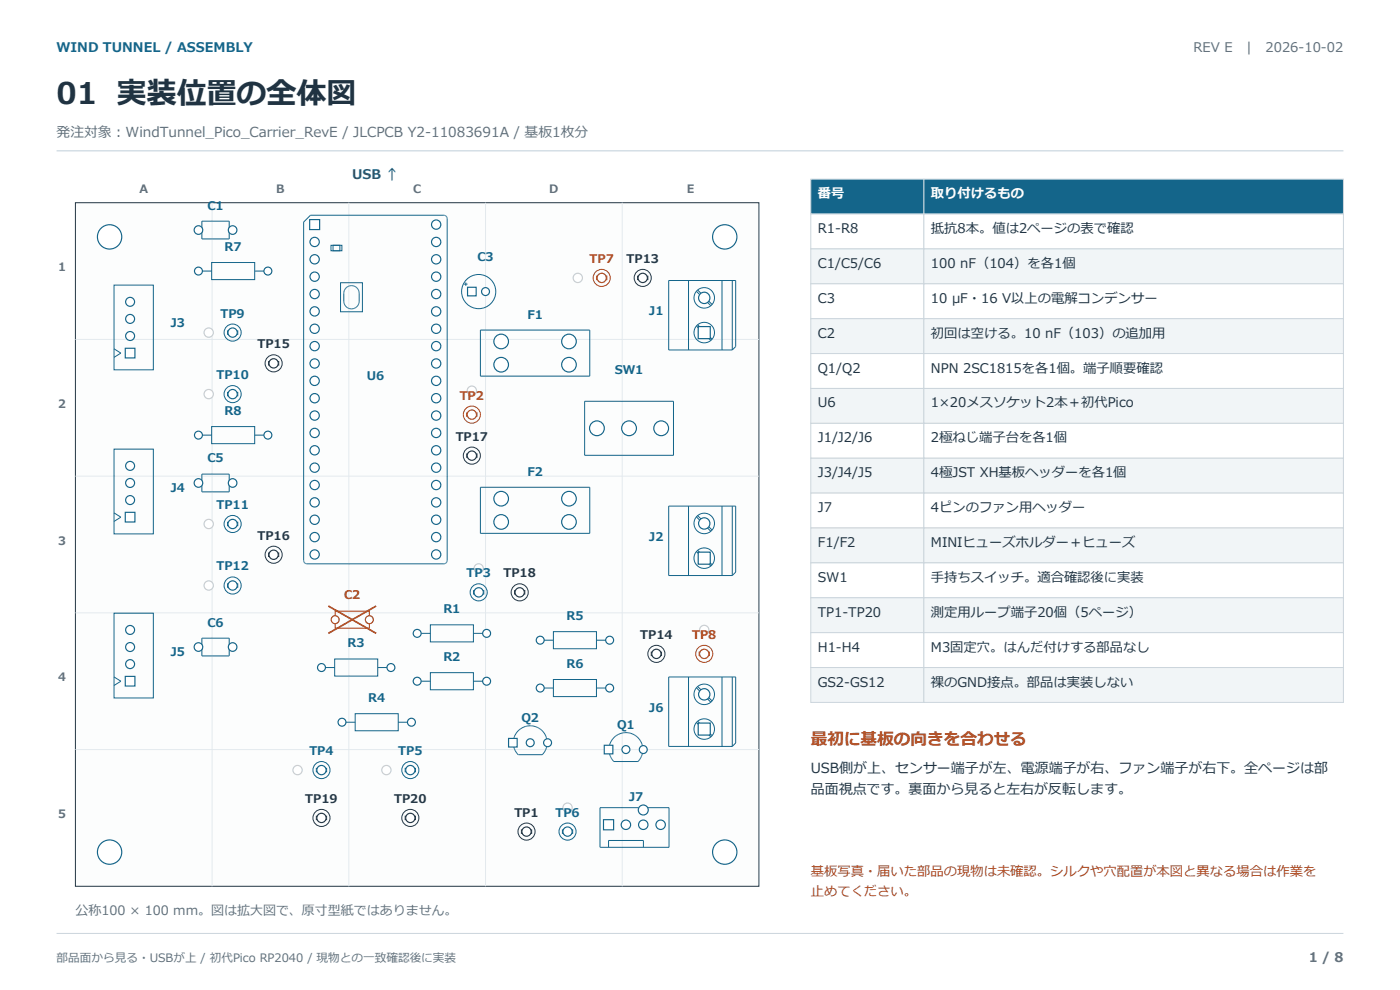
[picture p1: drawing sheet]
<svg xmlns="http://www.w3.org/2000/svg" width="297mm" height="210mm" viewBox="0 0 297 210" stroke-linecap="round" stroke-linejoin="round" font-family="sans-serif">
<path d="M12 32h273" fill="none" stroke="#bfcfd9" stroke-width=".21"/>
<path d="M16 43h145v145h-145z" fill-rule="evenodd" fill="#fcfdfd" stroke="#263743" stroke-width=".21"/>
<path d="M45 43v145M74 43v145M103 43v145M132 43v145M16 72h145M16 101h145M16 130h145M16 159h145" fill="none" stroke="#e4eaee" stroke-width=".21"/>
<path d="M42.8 46.9h5.8v3.8h-5.8z" fill="none" stroke="#14658a" stroke-width=".21"/>
<g fill="#fff" stroke="#14658a" stroke-width=".25">
<circle cx="42.1" cy="48.8" r=".91"/>
<circle cx="49.3" cy="48.8" r=".91"/>
</g>
<path d="M71.1 129.6h7.2v3.7h-7.2z" fill="none" stroke="#9c5900" stroke-width=".21"/>
<g fill="#fff" stroke="#9c5900" stroke-width=".25">
<circle cx="71.1" cy="131.4" r=".84"/>
<circle cx="78.3" cy="131.4" r=".84"/>
</g>
<path d="M69.7 128.5l10.1 5.9M79.8 128.5l-10.1 5.9" fill="none" stroke="#9c5900" stroke-width=".35"/>
<g fill="none" stroke="#14658a" stroke-width=".21">
<path d="M98.8 59.9v.7M98.5 60.3h.7"/>
<circle cx="101.5" cy="61.8" r="3.6"/>
</g>
<g fill="#fff" stroke="#14658a" stroke-width=".25">
<path d="M99.2 60.9h1.8v1.9h-1.8z" fill-rule="evenodd"/>
<circle cx="103" cy="61.8" r=".84"/>
</g>
<path d="M42.8 100.6h5.8v3.7h-5.8z" fill="none" stroke="#14658a" stroke-width=".21"/>
<g fill="#fff" stroke="#14658a" stroke-width=".25">
<circle cx="42.1" cy="102.4" r=".91"/>
<circle cx="49.3" cy="102.4" r=".91"/>
</g>
<path d="M42.8 135.4h5.8v3.7h-5.8z" fill="none" stroke="#14658a" stroke-width=".21"/>
<g fill="#fff" stroke="#14658a" stroke-width=".25">
<circle cx="42.1" cy="137.2" r=".91"/>
<circle cx="49.3" cy="137.2" r=".91"/>
</g>
<path d="M101.9 70h23.2v9.8h-23.2z" fill="none" stroke="#14658a" stroke-width=".21"/>
<g fill="#fff" stroke="#14658a" stroke-width=".25">
<circle cx="106.3" cy="72.4" r="1.55"/>
<circle cx="106.3" cy="77.4" r="1.55"/>
<circle cx="120.7" cy="72.4" r="1.55"/>
<circle cx="120.7" cy="77.4" r="1.55"/>
</g>
<path d="M101.9 103.4h23.2v9.7h-23.2z" fill="none" stroke="#14658a" stroke-width=".21"/>
<g fill="#fff" stroke="#14658a" stroke-width=".25">
<circle cx="106.3" cy="105.8" r="1.55"/>
<circle cx="106.3" cy="110.7" r="1.55"/>
<circle cx="120.7" cy="105.8" r="1.55"/>
<circle cx="120.7" cy="110.7" r="1.55"/>
<circle cx="23.2" cy="50.2" r="2.58"/>
<circle cx="153.7" cy="50.2" r="2.58"/>
<circle cx="23.2" cy="180.7" r="2.58"/>
<circle cx="153.7" cy="180.7" r="2.58"/>
</g>
<g fill="#fff" stroke="#c5cdd2" stroke-width=".25">
<circle cx="44.3" cy="83.6" r=".99"/>
<circle cx="44.3" cy="111.1" r=".99"/>
<circle cx="44.3" cy="124.2" r=".99"/>
<circle cx="100.1" cy="82.9" r=".99"/>
<circle cx="101.5" cy="120.6" r=".99"/>
<circle cx="63.1" cy="163.3" r=".99"/>
<circle cx="82" cy="163.3" r=".99"/>
<circle cx="120.4" cy="171.3" r=".99"/>
<circle cx="122.6" cy="58.9" r=".99"/>
<circle cx="149.4" cy="133.6" r=".99"/>
<circle cx="44.3" cy="70.5" r=".99"/>
</g>
<g fill="none" stroke="#14658a" stroke-width=".21">
<path d="M141.9 59.5h14.2v14l-.8 .7h-13.4zM146.1 59.5v14.7M153.2 59.5v14.7M155.3 59.5v14.7M147.7 61.8l3.1 3M147.7 69.2l3.1 3M148 61.5l3.1 3.1M148 68.9l3.1 3"/>
<circle cx="149.4" cy="70.5" r="2.18"/>
<circle cx="149.4" cy="63.2" r="2.18"/>
</g>
<g fill="#fff" stroke="#14658a" stroke-width=".25">
<path d="M148.1 69.3h2.6v2.5h-2.6z" fill-rule="evenodd"/>
<circle cx="149.4" cy="63.2" r="1.2"/>
</g>
<g fill="none" stroke="#14658a" stroke-width=".21">
<path d="M141.9 107.4h14.2v14l-.8 .7h-13.4zM146.1 107.4v14.7M147.7 109.6l3.1 3.1M147.7 117l3.1 3.1M148 109.4l3.1 3M148 116.7l3.1 3.1M153.2 107.4v14.7M155.3 107.4v14.7"/>
<circle cx="149.4" cy="111" r="2.18"/>
<circle cx="149.4" cy="118.4" r="2.18"/>
</g>
<g fill="#fff" stroke="#14658a" stroke-width=".25">
<path d="M148.1 117.1h2.6v2.6h-2.6z" fill-rule="evenodd"/>
<circle cx="149.4" cy="111" r="1.2"/>
</g>
<path d="M24.2 60.5h8.3v18h-8.3zM24.2 74l1.4 .9-1.4 .9" fill="none" stroke="#14658a" stroke-width=".21"/>
<g fill="#fff" stroke="#14658a" stroke-width=".25">
<path d="M26.6 73.9h2v2h-2z" fill-rule="evenodd"/>
<circle cx="27.6" cy="71.3" r=".95"/>
<circle cx="27.6" cy="67.6" r=".95"/>
<circle cx="27.6" cy="64" r=".95"/>
</g>
<path d="M24.2 95.3h8.3v18h-8.3zM24.2 108.8l1.4 .9-1.4 .9" fill="none" stroke="#14658a" stroke-width=".21"/>
<g fill="#fff" stroke="#14658a" stroke-width=".25">
<path d="M26.6 108.7h2v2h-2z" fill-rule="evenodd"/>
<circle cx="27.6" cy="106.1" r=".95"/>
<circle cx="27.6" cy="102.4" r=".95"/>
<circle cx="27.6" cy="98.8" r=".95"/>
</g>
<path d="M24.2 130.1h8.3v18h-8.3zM24.2 143.6l1.4 .9-1.4 .9" fill="none" stroke="#14658a" stroke-width=".21"/>
<g fill="#fff" stroke="#14658a" stroke-width=".25">
<path d="M26.6 143.5h2v2h-2z" fill-rule="evenodd"/>
<circle cx="27.6" cy="140.9" r=".95"/>
<circle cx="27.6" cy="137.2" r=".95"/>
<circle cx="27.6" cy="133.6" r=".95"/>
</g>
<g fill="none" stroke="#14658a" stroke-width=".21">
<path d="M141.9 143.6h14.2v14l-.8 .7h-13.4zM146.1 143.6v14.7M147.7 145.9l3.1 3M147.7 153.3l3.1 3M148 145.6l3.1 3.1M148 153l3.1 3M153.2 143.6v14.7M155.3 143.6v14.7"/>
<circle cx="149.4" cy="154.6" r="2.18"/>
<circle cx="149.4" cy="147.3" r="2.18"/>
</g>
<g fill="#fff" stroke="#14658a" stroke-width=".25">
<path d="M148.1 153.4h2.6v2.5h-2.6z" fill-rule="evenodd"/>
<circle cx="149.4" cy="147.3" r="1.2"/>
</g>
<path d="M129.1 179.7v-1.4h7.4v1.4M135.5 171.3h-8.2v8.4h14.6v-8.4h-4.5" fill="none" stroke="#14658a" stroke-width=".21"/>
<g fill="#fff" stroke="#14658a" stroke-width=".25">
<path d="M128 173.9h2.2v2.1h-2.2z" fill-rule="evenodd"/>
<circle cx="136.5" cy="171.8" r="1.06"/>
<circle cx="132.8" cy="174.9" r="1"/>
<circle cx="136.5" cy="174.9" r="1"/>
<circle cx="140.1" cy="174.9" r="1"/>
</g>
<path d="M130.2 156.5a3.6 3.6 0 0 1 5.1-.1 3.6 3.6 0 0 1 0 5.1h-5a3.6 3.6 0 0 1-.1-5z" fill="none" stroke="#14658a" stroke-width=".21"/>
<g fill="#fff" stroke="#14658a" stroke-width=".25">
<path d="M128.2 158.1h1.8v1.8h-1.8z" fill-rule="evenodd"/>
<circle cx="132.8" cy="159" r=".84"/>
<circle cx="136.5" cy="159" r=".84"/>
</g>
<path d="M109.9 160.1a3.6 3.6 0 0 1 0-5.1 3.6 3.6 0 0 1 5.1 0 3.6 3.6 0 0 1 0 5.1M110 160.1h5" fill="none" stroke="#14658a" stroke-width=".21"/>
<g fill="#fff" stroke="#14658a" stroke-width=".25">
<path d="M107.9 156.6h1.8v1.9h-1.8z" fill-rule="evenodd"/>
<circle cx="112.5" cy="157.5" r=".84"/>
<circle cx="116.2" cy="157.5" r=".84"/>
</g>
<path d="M88.5 134.4h2.8M91.3 132.5h9.1v3.7h-9.1zM100.4 134.4h2.8" fill="none" stroke="#14658a" stroke-width=".21"/>
<g fill="#fff" stroke="#14658a" stroke-width=".25">
<circle cx="88.5" cy="134.3" r=".84"/>
<circle cx="103.2" cy="134.3" r=".84"/>
</g>
<path d="M88.5 144.5h2.8M91.3 142.7h9.1v3.6h-9.1zM100.4 144.5h2.8" fill="none" stroke="#14658a" stroke-width=".21"/>
<g fill="#fff" stroke="#14658a" stroke-width=".25">
<circle cx="88.5" cy="144.5" r=".84"/>
<circle cx="103.2" cy="144.5" r=".84"/>
</g>
<path d="M71 139.8h9.1v3.6h-9.1zM68.2 141.6h2.8M80.1 141.6h2.8" fill="none" stroke="#14658a" stroke-width=".21"/>
<g fill="#fff" stroke="#14658a" stroke-width=".25">
<circle cx="68.2" cy="141.6" r=".84"/>
<circle cx="82.9" cy="141.6" r=".84"/>
</g>
<path d="M72.5 153.2h2.8M75.3 151.4h9.2v3.6h-9.2zM84.5 153.2h2.8" fill="none" stroke="#14658a" stroke-width=".21"/>
<g fill="#fff" stroke="#14658a" stroke-width=".25">
<circle cx="72.5" cy="153.2" r=".84"/>
<circle cx="87.3" cy="153.2" r=".84"/>
</g>
<path d="M114.6 135.8h2.8M117.4 134h9.1v3.6h-9.1zM126.5 135.8h2.8" fill="none" stroke="#14658a" stroke-width=".21"/>
<g fill="#fff" stroke="#14658a" stroke-width=".25">
<circle cx="114.6" cy="135.8" r=".84"/>
<circle cx="129.3" cy="135.8" r=".84"/>
</g>
<path d="M114.6 145.9h2.8M117.4 144.1h9.1v3.7h-9.1zM126.5 145.9h2.8" fill="none" stroke="#14658a" stroke-width=".21"/>
<g fill="#fff" stroke="#14658a" stroke-width=".25">
<circle cx="114.6" cy="145.9" r=".84"/>
<circle cx="129.3" cy="145.9" r=".84"/>
</g>
<path d="M42.1 57.5h2.8M44.9 55.7h9.1v3.6h-9.1zM54 57.5h2.8" fill="none" stroke="#14658a" stroke-width=".21"/>
<g fill="#fff" stroke="#14658a" stroke-width=".25">
<circle cx="42.1" cy="57.5" r=".84"/>
<circle cx="56.8" cy="57.5" r=".84"/>
</g>
<path d="M42.1 92.3h2.8M44.9 90.5h9.1v3.6h-9.1zM54 92.3h2.8" fill="none" stroke="#14658a" stroke-width=".21"/>
<g fill="#fff" stroke="#14658a" stroke-width=".25">
<circle cx="42.1" cy="92.3" r=".84"/>
<circle cx="56.8" cy="92.3" r=".84"/>
</g>
<path d="M124 85.1h18.9v11.5h-18.9z" fill="none" stroke="#14658a" stroke-width=".21"/>
<g fill="#fff" stroke="#14658a" stroke-width=".25">
<circle cx="140.3" cy="90.8" r="1.57"/>
<circle cx="133.4" cy="90.8" r="1.57"/>
<circle cx="126.6" cy="90.8" r="1.57"/>
</g>
<g fill="none" stroke="#263743" stroke-width=".21">
<path d="M110.6 176h2.2v.8h-2.2z"/>
<circle cx="111.7" cy="176.4" r="1.81"/>
</g>
<circle cx="111.7" cy="176.4" r=".99" fill="#fff" stroke="#263743" stroke-width=".25"/>
<g fill="none" stroke="#14658a" stroke-width=".21">
<path d="M48.3 83.2h2.1v.8h-2.1z"/>
<circle cx="49.3" cy="83.6" r="1.81"/>
</g>
<circle cx="49.3" cy="83.6" r=".99" fill="#fff" stroke="#14658a" stroke-width=".25"/>
<g fill="none" stroke="#14658a" stroke-width=".21">
<path d="M48.3 110.8h2.1v.7h-2.1z"/>
<circle cx="49.3" cy="111.2" r="1.81"/>
</g>
<circle cx="49.3" cy="111.1" r=".99" fill="#fff" stroke="#14658a" stroke-width=".25"/>
<g fill="none" stroke="#14658a" stroke-width=".21">
<path d="M48.3 123.8h2.1v.8h-2.1z"/>
<circle cx="49.3" cy="124.2" r="1.81"/>
</g>
<circle cx="49.3" cy="124.2" r=".99" fill="#fff" stroke="#14658a" stroke-width=".25"/>
<g fill="none" stroke="#263743" stroke-width=".21">
<path d="M135.3 58.6h2.1v.7h-2.1z"/>
<circle cx="136.3" cy="58.9" r="1.81"/>
</g>
<circle cx="136.3" cy="58.9" r=".99" fill="#fff" stroke="#263743" stroke-width=".25"/>
<g fill="none" stroke="#263743" stroke-width=".21">
<path d="M138.2 138.3h2.1v.8h-2.1z"/>
<circle cx="139.2" cy="138.7" r="1.81"/>
</g>
<circle cx="139.2" cy="138.7" r=".99" fill="#fff" stroke="#263743" stroke-width=".25"/>
<g fill="none" stroke="#263743" stroke-width=".21">
<path d="M57 76.7h2.1v.7h-2.1z"/>
<circle cx="58" cy="77.1" r="1.81"/>
</g>
<circle cx="58" cy="77.1" r=".99" fill="#fff" stroke="#263743" stroke-width=".25"/>
<g fill="none" stroke="#263743" stroke-width=".21">
<path d="M57 117.3h2.1v.7h-2.1z"/>
<circle cx="58" cy="117.7" r="1.81"/>
</g>
<circle cx="58" cy="117.7" r=".99" fill="#fff" stroke="#263743" stroke-width=".25"/>
<g fill="none" stroke="#263743" stroke-width=".21">
<path d="M99 96.3h2.2v.7h-2.2z"/>
<circle cx="100.1" cy="96.6" r="1.81"/>
</g>
<circle cx="100.1" cy="96.6" r=".99" fill="#fff" stroke="#263743" stroke-width=".25"/>
<g fill="none" stroke="#263743" stroke-width=".21">
<path d="M109.2 125.3h2.1v.7h-2.1z"/>
<circle cx="110.2" cy="125.6" r="1.81"/>
</g>
<circle cx="110.2" cy="125.6" r=".99" fill="#fff" stroke="#263743" stroke-width=".25"/>
<g fill="none" stroke="#263743" stroke-width=".21">
<path d="M67.1 173.1h2.2v.8h-2.2z"/>
<circle cx="68.2" cy="173.5" r="1.81"/>
</g>
<circle cx="68.2" cy="173.5" r=".99" fill="#fff" stroke="#263743" stroke-width=".25"/>
<g fill="none" stroke="#b82f28" stroke-width=".21">
<path d="M99 87.6h2.2v.7h-2.2z"/>
<circle cx="100.1" cy="87.9" r="1.81"/>
</g>
<circle cx="100.1" cy="87.9" r=".99" fill="#fff" stroke="#b82f28" stroke-width=".25"/>
<g fill="none" stroke="#263743" stroke-width=".21">
<path d="M86 173.1h2.1v.8h-2.1z"/>
<circle cx="87" cy="173.5" r="1.81"/>
</g>
<circle cx="87" cy="173.5" r=".99" fill="#fff" stroke="#263743" stroke-width=".25"/>
<g fill="none" stroke="#14658a" stroke-width=".21">
<path d="M100.5 125.3h2.1v.7h-2.1z"/>
<circle cx="101.5" cy="125.6" r="1.81"/>
</g>
<circle cx="101.5" cy="125.6" r=".99" fill="#fff" stroke="#14658a" stroke-width=".25"/>
<g fill="none" stroke="#14658a" stroke-width=".21">
<path d="M67.1 163h2.2v.7h-2.2z"/>
<circle cx="68.2" cy="163.4" r="1.81"/>
</g>
<circle cx="68.2" cy="163.3" r=".99" fill="#fff" stroke="#14658a" stroke-width=".25"/>
<g fill="none" stroke="#14658a" stroke-width=".21">
<path d="M86 163h2.1v.7h-2.1z"/>
<circle cx="87" cy="163.4" r="1.81"/>
</g>
<circle cx="87" cy="163.3" r=".99" fill="#fff" stroke="#14658a" stroke-width=".25"/>
<g fill="none" stroke="#14658a" stroke-width=".21">
<path d="M119.3 176h2.2v.8h-2.2z"/>
<circle cx="120.4" cy="176.4" r="1.81"/>
</g>
<circle cx="120.4" cy="176.4" r=".99" fill="#fff" stroke="#14658a" stroke-width=".25"/>
<g fill="none" stroke="#b82f28" stroke-width=".21">
<path d="M126.6 58.6h2.1v.7h-2.1z"/>
<circle cx="127.6" cy="58.9" r="1.81"/>
</g>
<circle cx="127.6" cy="58.9" r=".99" fill="#fff" stroke="#b82f28" stroke-width=".25"/>
<g fill="none" stroke="#b82f28" stroke-width=".21">
<path d="M148.3 138.3h2.2v.8h-2.2z"/>
<circle cx="149.4" cy="138.7" r="1.81"/>
</g>
<circle cx="149.4" cy="138.7" r=".99" fill="#fff" stroke="#b82f28" stroke-width=".25"/>
<g fill="none" stroke="#14658a" stroke-width=".21">
<path d="M48.3 70.2h2.1v.7h-2.1z"/>
<circle cx="49.3" cy="70.6" r="1.81"/>
</g>
<circle cx="49.3" cy="70.5" r=".99" fill="#fff" stroke="#14658a" stroke-width=".25"/>
<g fill="none" stroke="#14658a" stroke-width=".21">
<path d="M70.2 52h2.3v1.2h-2.3zM70.7 52h1.4v1.2h-1.4zM72.2 60h4.7v6.1h-4.7zM94.2 45.7h-28.3l-1.5 1.4v71.8M94.2 45.7h.1M94.3 45.7h.1M94.4 45.7h.1M94.5 45.7h.1M94.5 45.7v.1M94.5 45.8h.1M94.6 45.8h.1M94.6 45.8l.1 .1"/>
<path d="M94.7 45.9h.1M94.7 45.9l.1 .3M94.8 46.2h.1M94.8 46.2l.1 .1M94.9 46.3v.1M94.9 46.4v72.5M73.4 61.1a1.63 1.63 0 0 1 1.8-.4 1.63 1.63 0 0 1 1 1.5v1.7a1.63 1.63 0 0 1-1.6 1.6 1.63 1.63 0 0 1-1.7-1.6l.1-2zM64.4 118.9v.1M64.4 119v.1M64.4 119.1h.1M64.4 119.1l.1 .1M64.5 119.2h.1"/>
<path d="M64.5 119.2v.1M64.5 119.3h.1M64.5 119.3l.2 .1M64.7 119.4v.1M64.7 119.5h.1M64.8 119.5h.1M64.8 119.5l.2 .1M65 119.6h.1M65.1 119.6h.1M94.2 119.6h-29.1M94.2 119.6h.1M94.3 119.6h-.1"/>
<path d="M94.3 119.6h.1M94.4 119.6h-.1M94.4 119.5v.1M94.5 119.5h-.1M94.5 119.5h.1M94.6 119.4l-.1 .1M94.6 119.4h.1M94.7 119.4h-.1M94.7 119.4h.1M94.7 119.3v.1M94.7 119.3h.1M94.8 119.1l-.1 .2"/>
<path d="M94.8 119.1h.1M94.9 119l-.1 .1M94.9 118.9v.1"/>
</g>
<g fill="#fff" stroke="#14658a" stroke-width=".25">
<path d="M65.7 46.6h2.1v2.1h-2.1z" fill-rule="evenodd"/>
<circle cx="66.7" cy="51.3" r=".99"/>
<circle cx="66.7" cy="55" r=".99"/>
<circle cx="66.7" cy="58.7" r=".99"/>
<circle cx="66.7" cy="62.4" r=".99"/>
<circle cx="66.7" cy="66.1" r=".99"/>
<circle cx="66.7" cy="69.7" r=".99"/>
<circle cx="66.7" cy="73.4" r=".99"/>
<circle cx="66.7" cy="77.1" r=".99"/>
<circle cx="66.7" cy="80.8" r=".99"/>
<circle cx="66.7" cy="84.5" r=".99"/>
<circle cx="66.7" cy="88.2" r=".99"/>
<circle cx="66.7" cy="91.8" r=".99"/>
<circle cx="66.7" cy="95.5" r=".99"/>
<circle cx="66.7" cy="99.2" r=".99"/>
<circle cx="66.7" cy="102.9" r=".99"/>
<circle cx="66.7" cy="106.6" r=".99"/>
<circle cx="66.7" cy="110.3" r=".99"/>
<circle cx="66.7" cy="113.9" r=".99"/>
<circle cx="66.7" cy="117.6" r=".99"/>
<circle cx="92.5" cy="117.6" r=".99"/>
<circle cx="92.5" cy="113.9" r=".99"/>
<circle cx="92.5" cy="110.3" r=".99"/>
<circle cx="92.5" cy="106.6" r=".99"/>
<circle cx="92.5" cy="102.9" r=".99"/>
<circle cx="92.5" cy="99.2" r=".99"/>
<circle cx="92.5" cy="95.5" r=".99"/>
<circle cx="92.5" cy="91.8" r=".99"/>
<circle cx="92.5" cy="88.2" r=".99"/>
<circle cx="92.5" cy="84.5" r=".99"/>
<circle cx="92.5" cy="80.8" r=".99"/>
<circle cx="92.5" cy="77.1" r=".99"/>
<circle cx="92.5" cy="73.4" r=".99"/>
<circle cx="92.5" cy="69.7" r=".99"/>
<circle cx="92.5" cy="66.1" r=".99"/>
<circle cx="92.5" cy="62.4" r=".99"/>
<circle cx="92.5" cy="58.7" r=".99"/>
<circle cx="92.5" cy="55" r=".99"/>
<circle cx="92.5" cy="51.3" r=".99"/>
<circle cx="92.5" cy="47.6" r=".99"/>
</g>
<g fill="#14658a" stroke="#ccd6dd" stroke-width=".21">
<path d="M172 38h24v7.4h-24z" fill-rule="evenodd"/>
<path d="M196 38h89v7.4h-89z" fill-rule="evenodd"/>
</g>
<g fill="#fff" stroke="#ccd6dd" stroke-width=".21">
<path d="M172 45.4h24v7.4h-24z" fill-rule="evenodd"/>
<path d="M196 45.4h89v7.4h-89z" fill-rule="evenodd"/>
</g>
<g fill="#f1f5f7" stroke="#ccd6dd" stroke-width=".21">
<path d="M172 52.8h24v7.4h-24z" fill-rule="evenodd"/>
<path d="M196 52.8h89v7.4h-89z" fill-rule="evenodd"/>
</g>
<g fill="#fff" stroke="#ccd6dd" stroke-width=".21">
<path d="M172 60.2h24v7.4h-24z" fill-rule="evenodd"/>
<path d="M196 60.2h89v7.4h-89z" fill-rule="evenodd"/>
</g>
<g fill="#f1f5f7" stroke="#ccd6dd" stroke-width=".21">
<path d="M172 67.6h24v7.4h-24z" fill-rule="evenodd"/>
<path d="M196 67.6h89v7.4h-89z" fill-rule="evenodd"/>
</g>
<g fill="#fff" stroke="#ccd6dd" stroke-width=".21">
<path d="M172 75h24v7.4h-24z" fill-rule="evenodd"/>
<path d="M196 75h89v7.4h-89z" fill-rule="evenodd"/>
</g>
<g fill="#f1f5f7" stroke="#ccd6dd" stroke-width=".21">
<path d="M172 82.4h24v7.4h-24z" fill-rule="evenodd"/>
<path d="M196 82.4h89v7.4h-89z" fill-rule="evenodd"/>
</g>
<g fill="#fff" stroke="#ccd6dd" stroke-width=".21">
<path d="M172 89.8h24v7.4h-24z" fill-rule="evenodd"/>
<path d="M196 89.8h89v7.4h-89z" fill-rule="evenodd"/>
</g>
<g fill="#f1f5f7" stroke="#ccd6dd" stroke-width=".21">
<path d="M172 97.2h24v7.4h-24z" fill-rule="evenodd"/>
<path d="M196 97.2h89v7.4h-89z" fill-rule="evenodd"/>
</g>
<g fill="#fff" stroke="#ccd6dd" stroke-width=".21">
<path d="M172 104.6h24v7.4h-24z" fill-rule="evenodd"/>
<path d="M196 104.6h89v7.4h-89z" fill-rule="evenodd"/>
</g>
<g fill="#f1f5f7" stroke="#ccd6dd" stroke-width=".21">
<path d="M172 112h24v7.4h-24z" fill-rule="evenodd"/>
<path d="M196 112h89v7.4h-89z" fill-rule="evenodd"/>
</g>
<g fill="#fff" stroke="#ccd6dd" stroke-width=".21">
<path d="M172 119.4h24v7.4h-24z" fill-rule="evenodd"/>
<path d="M196 119.4h89v7.4h-89z" fill-rule="evenodd"/>
</g>
<g fill="#f1f5f7" stroke="#ccd6dd" stroke-width=".21">
<path d="M172 126.8h24v7.4h-24z" fill-rule="evenodd"/>
<path d="M196 126.8h89v7.4h-89z" fill-rule="evenodd"/>
</g>
<g fill="#fff" stroke="#ccd6dd" stroke-width=".21">
<path d="M172 134.2h24v7.4h-24z" fill-rule="evenodd"/>
<path d="M196 134.2h89v7.4h-89z" fill-rule="evenodd"/>
</g>
<g fill="#f1f5f7" stroke="#ccd6dd" stroke-width=".21">
<path d="M172 141.6h24v7.4h-24z" fill-rule="evenodd"/>
<path d="M196 141.6h89v7.4h-89z" fill-rule="evenodd"/>
</g>
<path d="M12 198h273" fill="none" stroke="#cbd5dc" stroke-width=".21"/>
<text font-size="6.3" fill="#203342" x="12" y="22">01 実装位置の全体図</text>
<text font-size="3.5" fill="#9c5900" x="172" y="158">最初に基板の向きを合わせる</text>
<g font-size="3" fill="#203342">
<text x="172" y="164">USB側が上、センサー端子が左、電源端子が右、ファン端子が右下。全ページは部</text>
<text x="172" y="168.3">品面視点です。裏面から見ると左右が反転します。</text>
</g>
<text font-size="2.9" fill="#60707b" x="12" y="29">発注対象：WindTunnel_Pico_Carrier_RevE / JLCPCB Y2-11083691A / 基板1枚分</text>
<text font-size="2.8" fill="#14658a" x="12" y="11">WIND TUNNEL / ASSEMBLY</text>
<g font-size="2.8" fill="#60707b">
<text x="253.2" y="11">REV E</text>
<text x="264.4" y="11">|</text>
<text x="268.5" y="11">2026-10-02</text>
<text x="16" y="194">公称100 × 100 mm。図は拡大図で、原寸型紙ではありません。</text>
<text x="277.6" y="204">1 / 8</text>
</g>
<text font-size="2.8" fill="#1b775d" x="74.7" y="38">USB ↑</text>
<g font-size="2.8" fill="#fff">
<text x="173.5" y="42">番号</text>
<text x="197.5" y="42">取り付けるもの</text>
</g>
<g font-size="2.8" fill="#203342">
<text x="173.5" y="49.4">R1-R8</text>
<text x="197.5" y="49.4">抵抗8本。値は2ページの表で確認</text>
<text x="173.5" y="56.8">C1/C5/C6</text>
<text x="197.5" y="56.8">100 nF（104）を各1個</text>
<text x="173.5" y="64.2">C3</text>
<text x="197.5" y="64.2">10 µF・16 V以上の電解コンデンサー</text>
<text x="173.5" y="71.6">C2</text>
<text x="197.5" y="71.6">初回は空ける。10 nF（103）の追加用</text>
<text x="173.5" y="79">Q1/Q2</text>
<text x="197.5" y="79">NPN 2SC1815を各1個。端子順要確認</text>
<text x="173.5" y="86.4">U6</text>
<text x="197.5" y="86.4">1×20メスソケット2本＋初代Pico</text>
<text x="173.5" y="93.8">J1/J2/J6</text>
<text x="197.5" y="93.8">2極ねじ端子台を各1個</text>
<text x="173.5" y="101.2">J3/J4/J5</text>
<text x="197.5" y="101.2">4極JST XH基板ヘッダーを各1個</text>
<text x="173.5" y="108.6">J7</text>
<text x="197.5" y="108.6">4ピンのファン用ヘッダー</text>
<text x="173.5" y="116">F1/F2</text>
<text x="197.5" y="116">MINIヒューズホルダー＋ヒューズ</text>
<text x="173.5" y="123.4">SW1</text>
<text x="197.5" y="123.4">手持ちスイッチ。適合確認後に実装</text>
<text x="173.5" y="130.8">TP1-TP20</text>
<text x="197.5" y="130.8">測定用ループ端子20個（5ページ）</text>
<text x="173.5" y="138.2">H1-H4</text>
<text x="197.5" y="138.2">M3固定穴。はんだ付けする部品なし</text>
<text x="173.5" y="145.6">GS2-GS12</text>
<text x="197.5" y="145.6">裸のGND接点。部品は実装しない</text>
</g>
<g font-size="2.8" fill="#b82f28">
<text x="172" y="185.8">基板写真・届いた部品の現物は未確認。シルクや穴配置が本図と異なる場合は作業を</text>
<text x="172" y="190">止めてください。</text>
</g>
<g font-size="2.5" fill="#60707b">
<text x="29.6" y="41">A</text>
<text x="58.6" y="41">B</text>
<text x="87.7" y="41">C</text>
<text x="116.5" y="41">D</text>
<text x="145.7" y="41">E</text>
<text x="12.3" y="57.5">1</text>
<text x="12.3" y="86.5">2</text>
<text x="12.3" y="115.5">3</text>
<text x="12.3" y="144.5">4</text>
<text x="12.3" y="173.5">5</text>
<text x="12" y="204">部品面から見る・USBが上 / 初代Pico RP2040 / 現物との一致確認後に実装</text>
</g>
<g font-size="2.5" fill="#14658a">
<text x="44" y="44.4">C1</text>
<text x="47.7" y="53.1">R7</text>
<text x="101.3" y="55.3">C3</text>
<text x="36.2" y="69.5">J3</text>
<text x="46.8" y="67.4">TP9</text>
<text x="111.9" y="67.6">F1</text>
<text x="137.7" y="66.9">J1</text>
<text x="45.9" y="80.4">TP10</text>
<text x="77.8" y="80.7">U6</text>
<text x="130.4" y="79.2">SW1</text>
<text x="47.7" y="87.9">R8</text>
<text x="44" y="98.1">C5</text>
<text x="111.9" y="101">F2</text>
<text x="36.2" y="104.3">J4</text>
<text x="45.9" y="108">TP11</text>
<text x="137.7" y="114.7">J2</text>
<text x="45.9" y="121">TP12</text>
<text x="99" y="122.5">TP3</text>
<text x="94.1" y="130">R1</text>
<text x="120.2" y="131.4">R5</text>
<text x="44" y="132.9">C6</text>
<text x="73.8" y="137.2">R3</text>
<text x="36.2" y="139.1">J5</text>
<text x="94.1" y="140.1">R2</text>
<text x="120.2" y="141.6">R6</text>
<text x="78.1" y="148.8">R4</text>
<text x="110.6" y="153.2">Q2</text>
<text x="130.9" y="154.7">Q1</text>
<text x="137.7" y="151">J6</text>
<text x="65.6" y="160.2">TP4</text>
<text x="84.5" y="160.2">TP5</text>
<text x="117.8" y="173.2">TP6</text>
<text x="133.5" y="170">J7</text>
</g>
<g font-size="2.5" fill="#b82f28">
<text x="125.1" y="55.8">TP7</text>
<text x="97.5" y="84.8">TP2</text>
<text x="146.8" y="135.5">TP8</text>
</g>
<g font-size="2.5" fill="#263743">
<text x="132.9" y="55.8">TP13</text>
<text x="54.6" y="73.9">TP15</text>
<text x="96.7" y="93.5">TP17</text>
<text x="54.6" y="114.5">TP16</text>
<text x="106.8" y="122.5">TP18</text>
<text x="135.8" y="135.5">TP14</text>
<text x="64.8" y="170.3">TP19</text>
<text x="83.6" y="170.3">TP20</text>
<text x="109.1" y="173.2">TP1</text>
</g>
<text font-size="2.5" fill="#9c5900" x="73" y="127.1">C2</text>
</svg>
